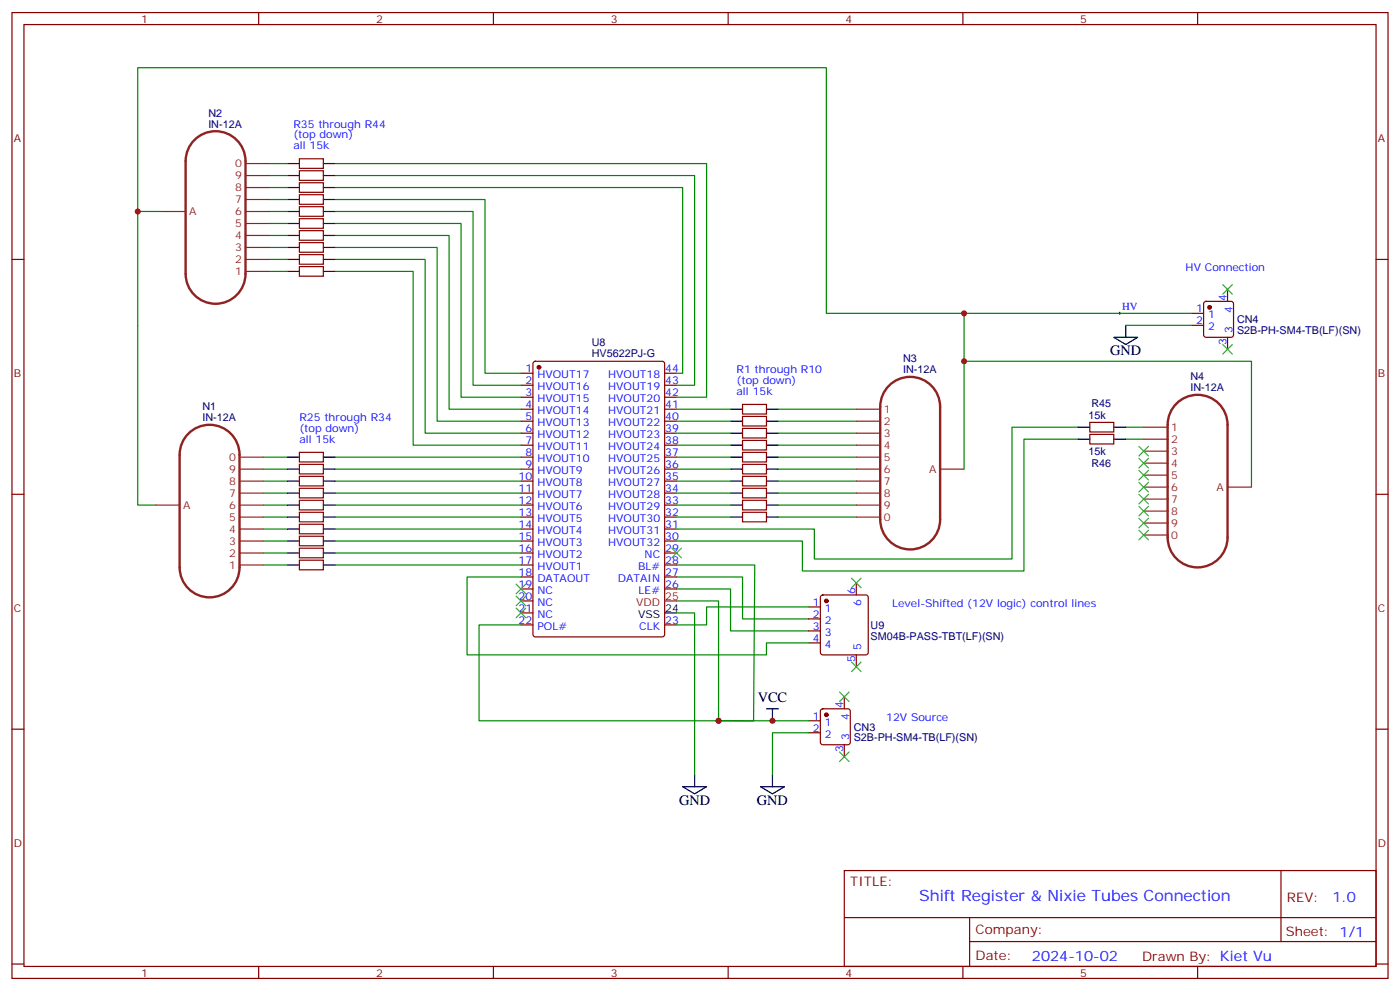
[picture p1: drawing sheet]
<svg xmlns="http://www.w3.org/2000/svg" width="412mm" height="292mm" viewBox="0 0 412 292" stroke-linecap="round" stroke-linejoin="round" font-family="sans-serif">
<g fill="none" stroke="#870000" stroke-width=".35">
<path d="M3.5 3.7h405.4v284.3h-405.4zM7.1 7.2h398.2v277.3h-398.2zM76.2 3.7v3.5M145.3 3.7v3.5M214.5 3.7v3.5M283.6 3.7v3.5M352.8 3.7v3.5M88.2 46.7h7v2.9h-7zM88.2 53.8h7v2.8h-7zM88.2 50.3h7v2.8h-7zM88.2 57.3h7v2.8h-7zM3.5 76.4h3.6"/>
<path d="M88.2 60.9h7v2.8h-7zM88.2 64.4h7v2.8h-7zM88.2 67.9h7v2.8h-7zM88.2 71.4h7v2.9h-7zM88.2 75h7v2.8h-7zM88.2 78.5h7v2.8h-7zM405.3 76.4h3.6M351 92.3h3.5M351 95.8h3.5M354.8 88.9l.4-.2h7.5l.5 .2 .2 .5v9.2l-.3 .5-.4 .2h-7.5l-.5-.2-.2-.5v-9.2zM361.6 85.2v3.5M361.6 99.3v3.5"/>
<path d="M153.5 109.9h3.5M153.5 113.4h3.5M153.5 116.9h3.5M157.2 106.6l.5-.2h37.4l.6 .4 .1 80-.5 .6-37.6 .1-.7-.5v-79.9zM195.8 109.9h3.5M195.8 113.4h3.5M195.8 116.9h3.5M218.7 119.1h7.1v2.8h-7.1zM88.2 136.7h7v2.8h-7zM88.2 133.2h7v2.8h-7zM153.5 120.5h3.5M153.5 124h3.5"/>
<path d="M153.5 127.5h3.5M153.5 131.1h3.5M153.5 134.6h3.5M153.5 138.1h3.5M195.8 120.5h3.5M195.8 124h3.5M195.8 127.5h3.5M195.8 131.1h3.5M195.8 134.6h3.5M195.8 138.1h3.5M218.7 136.7h7.1v2.8h-7.1zM218.7 133.2h7.1v2.8h-7.1z"/>
<path d="M218.7 129.6h7.1v2.9h-7.1zM218.7 126.1h7.1v2.8h-7.1zM218.7 122.6h7.1v2.8h-7.1zM321 124.4h7.1v2.8h-7.1zM321 127.9h7.1v2.8h-7.1zM3.5 145.5h3.6M88.2 157.9h7v2.8h-7zM88.2 154.3h7v2.9h-7zM88.2 150.8h7v2.8h-7zM88.2 147.3h7v2.8h-7zM88.2 143.8h7v2.8h-7zM88.2 140.2h7v2.9h-7z"/>
<path d="M153.5 141.6h3.5M153.5 145.2h3.5M153.5 148.7h3.5M153.5 152.2h3.5M153.5 155.8h3.5M153.5 159.3h3.5M195.8 141.6h3.5M195.8 145.2h3.5M195.8 148.7h3.5M195.8 152.2h3.5M195.8 155.8h3.5M195.8 159.3h3.5"/>
<path d="M218.7 150.8h7.1v2.8h-7.1zM218.7 143.8h7.1v2.8h-7.1zM218.7 147.3h7.1v2.8h-7.1zM218.7 140.2h7.1v2.9h-7.1zM405.3 145.5h3.6M88.2 164.9h7v2.8h-7zM88.2 161.4h7v2.8h-7zM153.5 162.8h3.5M153.5 166.3h3.5M153.5 169.9h3.5M153.5 173.4h3.5M153.5 176.9h3.5"/>
<path d="M195.8 162.8h3.5M195.8 166.3h3.5M195.8 169.9h3.5M195.8 173.4h3.5M238.1 178.7h3.6M241.9 175.4l.5-.2h12.7l.5 .2 .2 .5v16.2l-.3 .5-.4 .2h-12.7l-.5-.2-.2-.5v-16.2zM252.2 171.6v3.6M153.5 180.4h3.5M153.5 184h3.5M195.8 184h3.5M238.1 182.2h3.6M238.1 185.7h3.6"/>
<path d="M238.1 189.3h3.6M252.2 192.8v3.5M3.5 214.7h3.6M238.1 212.2h3.6M238.1 215.7h3.6M241.9 208.9l.5-.2h7.4l.5 .2 .2 .5v9.1l-.3 .5-.4 .3h-7.4l-.5-.3-.2-.5v-9.1zM248.7 205.1v3.6M248.7 219.3v3.5M405.3 214.7h3.6M248.7 256.3h156.6v28.2h-156.6zM377.3 256.3v20.9M248.7 270.1h156.5"/>
<path d="M285.6 277.2h119.6M285.6 270.1v14.2M3.5 283.8h3.6M76.2 284.5v3.5M145.3 284.5v3.5M214.5 284.5v3.5M283.6 284.5v3.5M352.8 284.5v3.5M405.3 283.8h3.6"/>
</g>
<g fill="none" stroke="#008700" stroke-width=".35">
<path d="M79.4 48.2h5.3M79.4 51.7h5.3M79.4 55.2h5.3M79.4 58.7h5.3M98.8 58.7h44.1v51.2h10.6M98.8 51.7h105.8v61.7h-5.3M98.8 48.2h109.3v68.7h-8.8M98.8 55.2h102.3v54.7h-1.8M40.6 62.3v-42.4h202.8v72.4h107.6M47.6 62.3h-7v86.4h5.3M79.4 62.3h5.3M79.4 65.8h5.3"/>
<path d="M79.4 69.3h5.3M79.4 72.8h5.3M79.4 76.4h5.3M79.4 79.9h5.3M98.8 72.8h30v51.2h24.7M98.8 69.3h33.5v51.2h21.2M98.8 65.8h37v51.1h17.7M98.8 62.3h40.5v51.1h14.2M98.8 79.9h22.9v51.2h31.8M98.8 76.4h26.4v51.1h28.3M284 92.3v45.8M331.6 95.8h19.4"/>
<path d="M284 106.4h84.7v37M77.6 134.6h7.1M77.6 138.1h7.1M98.8 134.6h54.7M98.8 138.1h54.7M199.3 138.1h15.9M199.3 134.6h15.9M199.3 131.1h15.9M199.3 120.5h15.9M199.3 127.5h15.9M199.3 124h15.9M229.3 134.6h22.9"/>
<path d="M229.3 138.1h22.9M229.3 131.1h22.9M229.3 127.5h22.9M229.3 124h22.9M229.3 120.5h22.9M317.5 125.8h-19.4v38.8h-58.2v-8.8h-40.6M317.5 129.3h-15.9v38.8h-65.2v-8.8h-37.1M331.6 125.8h5.3M331.6 129.3h5.3M77.6 148.7h7.1M77.6 145.2h7.1M77.6 141.6h7.1"/>
<path d="M77.6 159.3h7.1M77.6 155.8h7.1M77.6 152.2h7.1M98.8 148.7h54.7M98.8 145.2h54.7M98.8 141.6h54.7M98.8 159.3h54.7M98.8 155.8h54.7M98.8 152.2h54.7M199.3 148.7h15.9M199.3 145.2h15.9M199.3 141.6h15.9"/>
<path d="M199.3 152.2h15.9M229.3 148.7h22.9M229.3 145.2h22.9M229.3 141.6h22.9M229.3 152.2h22.9M77.6 166.3h7.1M77.6 162.8h7.1M98.8 166.3h54.7M98.8 162.8h54.7M153.5 169.9h-15.9v22.9h88.2v-3.5h12.3M199.3 176.9h12.4v35.3h26.4M199.3 173.4h15.9v12.3h22.9"/>
<path d="M199.3 169.9h19.4v12.3h19.4M199.3 166.3h23l-.3 46-80.9-.1v-28.2h12.4M238.1 178.7h-30v5.3h-8.8M199.3 180.4h5.3v47.7M238.1 215.7h-10.6v12.4"/>
</g>
<g fill="none" stroke="#000" stroke-width=".35">
<path d="M84.7 48.2h3.5M84.7 55.2h3.5M84.7 51.7h3.5M84.7 58.7h3.5M95.2 48.2h3.6M95.2 55.2h3.6M95.2 51.7h3.6M95.2 58.7h3.6M84.7 62.3h3.5M84.7 65.8h3.5M84.7 69.3h3.5M84.7 72.8h3.5"/>
<path d="M84.7 76.4h3.5M84.7 79.9h3.5M95.2 62.3h3.6M95.2 65.8h3.6M95.2 69.3h3.6M95.2 72.8h3.6M95.2 76.4h3.6M95.2 79.9h3.6M328.1 99.3h7l-3.5 2.1zM331.6 95.8v3.5M84.7 138.1h3.5M84.7 134.6h3.5"/>
<path d="M95.2 138.1h3.6M95.2 134.6h3.6M215.2 138.1h3.5M215.2 134.6h3.5M215.2 131.1h3.5M215.2 127.5h3.5M215.2 124h3.5M215.2 120.5h3.5M225.8 138.1h3.5M225.8 134.6h3.5M225.8 131.1h3.5M225.8 127.5h3.5"/>
<path d="M225.8 124h3.5M225.8 120.5h3.5M317.5 125.8h3.5M317.5 129.3h3.5M328.1 125.8h3.5M328.1 129.3h3.5M84.7 159.3h3.5M84.7 155.8h3.5M84.7 152.2h3.5M84.7 148.7h3.5M84.7 145.2h3.5M84.7 141.6h3.5"/>
<path d="M95.2 159.3h3.6M95.2 155.8h3.6M95.2 152.2h3.6M95.2 148.7h3.6M95.2 145.2h3.6M95.2 141.6h3.6M215.2 152.2h3.5M215.2 148.7h3.5M215.2 145.2h3.5M215.2 141.6h3.5M225.8 152.2h3.5M225.8 148.7h3.5"/>
<path d="M225.8 145.2h3.5M225.8 141.6h3.5M84.7 166.3h3.5M84.7 162.8h3.5M95.2 166.3h3.6M95.2 162.8h3.6M195.8 180.4h3.5M225.8 208.7h3.5M227.5 208.7v3.5M201.1 231.6h7l-3.5 2.1zM204.6 228.1v3.5M224 231.6h7.1l-3.6 2.1z"/>
<path d="M227.5 228.1v3.5"/>
</g>
<path d="M57.3 41.2a8.8 8.8 0 0 1 9.6-1.9 8.8 8.8 0 0 1 5.4 8.1v33.2a8.8 8.8 0 0 1-8.8 8.8 8.8 8.8 0 0 1-8.8-8.8v-33.2a8.8 8.8 0 0 1 2.6-6.2zM261.9 113.5a8.8 8.8 0 0 1 9.6-1.9 8.8 8.8 0 0 1 5.4 8.2v33.1a8.8 8.8 0 0 1-8.8 8.8 8.8 8.8 0 0 1-8.8-8.8v-33.1a8.8 8.8 0 0 1 2.6-6.3zM346.5 118.8a8.8 8.8 0 0 1 9.7-1.9 8.8 8.8 0 0 1 5.4 8.2v33.1a8.8 8.8 0 0 1-8.8 8.8 8.8 8.8 0 0 1-8.8-8.8v-33.1a8.8 8.8 0 0 1 2.5-6.3zM55.5 127.6a8.8 8.8 0 0 1 9.6-1.9 8.8 8.8 0 0 1 5.5 8.2v33.1a8.8 8.8 0 0 1-8.9 8.9 8.8 8.8 0 0 1-8.8-8.9v-33.1a8.8 8.8 0 0 1 2.6-6.3z" fill="none" stroke="#8c2424" stroke-width=".71"/>
<g fill="none" stroke="#8c2424" stroke-width=".35">
<path d="M72.3 58.7h7.1M72.3 55.2h7.1M72.3 51.7h7.1M72.3 48.2h7.1M47.6 62.3h7.1M72.3 79.9h7.1M72.3 76.4h7.1M72.3 72.8h7.1M72.3 69.3h7.1M72.3 65.8h7.1M72.3 62.3h7.1M70.6 138.1h7"/>
<path d="M70.6 134.6h7M252.2 138.1h7.1M252.2 134.6h7.1M252.2 120.5h7.1M252.2 124h7.1M252.2 127.5h7.1M252.2 131.1h7.1M276.9 138.1h7.1M336.9 125.8h7.1M336.9 129.3h7.1M336.9 132.8h7.1M336.9 136.3h7.1"/>
<path d="M336.9 139.9h7.1M45.9 148.7h7M70.6 159.3h7M70.6 155.8h7M70.6 152.2h7M70.6 148.7h7M70.6 145.2h7M70.6 141.6h7M252.2 152.2h7.1M252.2 148.7h7.1M252.2 145.2h7.1M252.2 141.6h7.1"/>
<path d="M336.9 143.4h7.1M336.9 146.9h7.1M336.9 150.5h7.1M336.9 154h7.1M336.9 157.5h7.1M361.6 143.4h7.1M70.6 166.3h7M70.6 162.8h7"/>
</g>
<g fill="#870000" stroke="#870000" stroke-width=".35">
<circle cx="158.7" cy="108.1" r=".53"/>
<circle cx="243.4" cy="210.4" r=".53"/>
<circle cx="356.3" cy="90.5" r=".53"/>
<circle cx="243.4" cy="176.9" r=".53"/>
</g>
<path d="M195.8 176.9h3.5" fill="none" stroke="#f00" stroke-width=".35"/>
<g fill="none" stroke="#3c3" stroke-width=".35">
<path d="M360.2 83.8l2.8 2.8M363 83.8l-2.8 2.8M360.2 101.4l2.8 2.8M363 101.4l-2.8 2.8M335.5 131.4l2.8 2.8M335.5 134.9l2.8 2.9M335.5 138.5l2.8 2.8M338.3 131.4l-2.8 2.8M338.3 134.9l-2.8 2.9M338.3 138.5l-2.8 2.8M335.5 142l2.8 2.8M335.5 145.5l2.8 2.8"/>
<path d="M335.5 149l2.8 2.9M335.5 152.6l2.8 2.8M335.5 156.1l2.8 2.8M338.3 142l-2.8 2.8M338.3 145.5l-2.8 2.8M338.3 149l-2.8 2.9M338.3 152.6l-2.8 2.8M338.3 156.1l-2.8 2.8M152 172l2.9 2.8M152 175.5l2.9 2.8M152 179l2.9 2.9M154.9 172l-2.9 2.8"/>
<path d="M154.9 175.5l-2.9 2.8M154.9 179l-2.9 2.9M197.9 161.4l2.8 2.8M200.7 161.4l-2.8 2.8M250.8 170.2l2.8 2.8M253.6 170.2l-2.8 2.8M250.8 194.9l2.8 2.8M253.6 194.9l-2.8 2.8M247.3 203.7l2.8 2.9M250.1 203.7l-2.8 2.9M247.3 221.4l2.8 2.8M250.1 221.4l-2.8 2.8"/>
</g>
<path d="M329.5 92.3h.7M329.8 91.9v.7" fill="none" stroke="#000" stroke-width=".29"/>
<g fill="#c00">
<circle cx="211.7" cy="212.2" r=".88"/>
<circle cx="40.6" cy="62.3" r=".88"/>
<circle cx="284" cy="92.3" r=".88"/>
<circle cx="284" cy="106.4" r=".88"/>
<circle cx="227.5" cy="212.2" r=".88"/>
</g>
<text font-size="4.6" fill="#00f" x="270.8" y="265.3">Shift Register &amp; Nixie Tubes Connection</text>
<g font-size="4.2">
<text x="327" y="104.6">GND</text>
<text x="223.2" y="206.6">VCC</text>
<text x="200" y="236.9">GND</text>
<text x="223" y="236.9">GND</text>
</g>
<g font-size="4.2" fill="#00f">
<text x="392.5" y="265.6">1.0</text>
<text x="304" y="282.9">2024-10-02</text>
</g>
<g font-size="3.9" fill="#800">
<text x="250.5" y="260.9">TITLE:</text>
<text x="379.1" y="265.6">REV:</text>
<text x="287.4" y="275.1">Company:</text>
<text x="378.7" y="275.7">Sheet: 1/1</text>
<text x="287.4" y="282.8">Date:</text>
<text x="336.4" y="282.8">Drawn By: Kiet Vu</text>
</g>
<g font-size="3.2" fill="#800">
<text x="41.6" y="6.7">1</text>
<text x="110.8" y="6.7">2</text>
<text x="179.9" y="6.7">3</text>
<text x="249.1" y="6.7">4</text>
<text x="318.2" y="6.7">5</text>
<text x="4.1" y="41.8">A</text>
<text x="405.9" y="41.8">A</text>
<text x="4.1" y="110.9">B</text>
<text x="405.9" y="110.9">B</text>
<text x="4.1" y="180.1">C</text>
<text x="405.9" y="180.1">C</text>
<text x="4.1" y="249.2">D</text>
<text x="405.9" y="249.2">D</text>
<text x="41.6" y="287.5">1</text>
<text x="110.8" y="287.5">2</text>
<text x="179.9" y="287.5">3</text>
<text x="249.1" y="287.5">4</text>
<text x="318.2" y="287.5">5</text>
</g>
<g font-size="3.2" fill="#000080">
<text x="61.4" y="34.4">N2</text>
<text x="61.4" y="37.6">IN-12A</text>
<text x="364.4" y="95.2">CN4</text>
<text x="174.3" y="101.9">U8</text>
<text x="364.4" y="98.3">S2B-PH-SM4-TB(LF)(SN)</text>
<text x="174.3" y="105">HV5622PJ-G</text>
<text x="266" y="106.5">N3</text>
<text x="266" y="109.9">IN-12A</text>
<text x="350.7" y="111.8">N4</text>
<text x="321.5" y="119.9">R45</text>
<text x="350.7" y="115.2">IN-12A</text>
<text x="59.6" y="124">IN-12A</text>
<text x="59.6" y="120.8">N1</text>
<text x="320.7" y="123.4">15k</text>
<text x="320.7" y="134">15k</text>
<text x="321.5" y="137.5">R46</text>
<text x="256.5" y="185.1">U9</text>
<text x="256.5" y="188.3">SM04B-PASS-TBT(LF)(SN)</text>
<text x="251.5" y="215.1">CN3</text>
<text x="251.5" y="218.3">S2B-PH-SM4-TB(LF)(SN)</text>
</g>
<g font-size="3.2" fill="#00f">
<text x="86.4" y="37.6">R35 through R44</text>
<text x="86.4" y="40.7">(top down)</text>
<text x="86.4" y="43.9">all 15k</text>
<text x="349.2" y="79.9">HV Connection</text>
<text x="361.2" y="88.5" transform="rotate(-90 361.2 88.5)">4</text>
<text x="330.6" y="91.4">HV</text>
<text x="352.3" y="91.9">1</text>
<text x="352.3" y="95.4">2</text>
<text x="355.8" y="93.7">1</text>
<text x="363" y="92" transform="rotate(-90 363 92)">4</text>
<text x="355.8" y="97.2">2</text>
<text x="361.2" y="101.5" transform="rotate(-90 361.2 101.5)">3</text>
<text x="363" y="98" transform="rotate(-90 363 98)">3</text>
<text x="154.8" y="109.5">1</text>
<text x="154.8" y="113.1">2</text>
<text x="158.3" y="111.3">HVOUT17</text>
<text x="179.1" y="111.3">HVOUT18</text>
<text x="196" y="113.1">43</text>
<text x="196" y="109.5">44</text>
<text x="217" y="109.9">R1 through R10</text>
<text x="217" y="113.1">(top down)</text>
<text x="154.8" y="116.6">3</text>
<text x="158.3" y="114.8">HVOUT16</text>
<text x="158.3" y="118.4">HVOUT15</text>
<text x="179.1" y="118.4">HVOUT20</text>
<text x="179.1" y="114.8">HVOUT19</text>
<text x="196" y="116.6">42</text>
<text x="217" y="116.2">all 15k</text>
<text x="88.2" y="124">R25 through R34</text>
<text x="154.8" y="120.1">4</text>
<text x="154.8" y="123.6">5</text>
<text x="158.3" y="121.9">HVOUT14</text>
<text x="158.3" y="125.4">HVOUT13</text>
<text x="179.1" y="125.4">HVOUT22</text>
<text x="179.1" y="121.9">HVOUT21</text>
<text x="196" y="123.6">40</text>
<text x="196" y="120.1">41</text>
<text x="88.2" y="127.2">(top down)</text>
<text x="88.2" y="130.4">all 15k</text>
<text x="154.8" y="127.2">6</text>
<text x="154.8" y="130.7">7</text>
<text x="158.3" y="128.9">HVOUT12</text>
<text x="179.1" y="128.9">HVOUT23</text>
<text x="196" y="130.7">38</text>
<text x="196" y="127.2">39</text>
<text x="154.8" y="134.2">8</text>
<text x="154.8" y="137.8">9</text>
<text x="158.3" y="132.5">HVOUT11</text>
<text x="158.3" y="136">HVOUT10</text>
<text x="179.1" y="136">HVOUT25</text>
<text x="179.1" y="132.5">HVOUT24</text>
<text x="196" y="137.8">36</text>
<text x="196" y="134.2">37</text>
<text x="152.8" y="141.3">10</text>
<text x="158.3" y="139.5">HVOUT9</text>
<text x="158.3" y="143.1">HVOUT8</text>
<text x="179.1" y="143.1">HVOUT27</text>
<text x="179.1" y="139.5">HVOUT26</text>
<text x="196" y="141.3">35</text>
<text x="152.8" y="144.8">11</text>
<text x="152.8" y="148.3">12</text>
<text x="158.3" y="146.6">HVOUT7</text>
<text x="179.1" y="146.6">HVOUT28</text>
<text x="196" y="148.3">33</text>
<text x="196" y="144.8">34</text>
<text x="152.8" y="151.9">13</text>
<text x="152.8" y="155.4">14</text>
<text x="158.3" y="150.1">HVOUT6</text>
<text x="158.3" y="153.6">HVOUT5</text>
<text x="179.1" y="153.6">HVOUT30</text>
<text x="179.1" y="150.1">HVOUT29</text>
<text x="196" y="155.4">31</text>
<text x="196" y="151.9">32</text>
<text x="152.8" y="158.9">15</text>
<text x="158.3" y="157.2">HVOUT4</text>
<text x="158.3" y="160.7">HVOUT3</text>
<text x="179.1" y="160.7">HVOUT32</text>
<text x="179.1" y="157.2">HVOUT31</text>
<text x="196" y="158.9">30</text>
<text x="152.8" y="162.5">16</text>
<text x="152.8" y="166">17</text>
<text x="158.3" y="164.2">HVOUT2</text>
<text x="158.3" y="167.7">HVOUT1</text>
<text x="187.9" y="167.7">BL#</text>
<text x="189.9" y="164.2">NC</text>
<text x="196" y="166">28</text>
<text x="196" y="162.5">29</text>
<text x="152.8" y="169.5">18</text>
<text x="152.8" y="173">19</text>
<text x="158.3" y="171.3">DATAOUT</text>
<text x="182" y="171.3">DATAIN</text>
<text x="196" y="173">26</text>
<text x="196" y="169.5">27</text>
<text x="152.8" y="176.6">20</text>
<text x="158.3" y="174.8">NC</text>
<text x="158.3" y="178.3">NC</text>
<text x="188.1" y="174.8">LE#</text>
<text x="239.5" y="178.3">1</text>
<text x="251.9" y="175" transform="rotate(-90 251.9 175)">6</text>
<text x="253.6" y="178.5" transform="rotate(-90 253.6 178.5)">6</text>
<text x="262.8" y="178.7">Level-Shifted (12V logic) control lines</text>
<text x="152.8" y="180.1">21</text>
<text x="152.8" y="183.6">22</text>
<text x="158.3" y="181.9">NC</text>
<text x="158.3" y="185.4">POL#</text>
<text x="188.3" y="185.4">CLK</text>
<text x="196" y="183.6">23</text>
<text x="239.5" y="181.9">2</text>
<text x="239.5" y="185.4">3</text>
<text x="243" y="180.1">1</text>
<text x="243" y="183.6">2</text>
<text x="239.5" y="188.9">4</text>
<text x="243" y="187.1">3</text>
<text x="243" y="190.7">4</text>
<text x="253.6" y="191.5" transform="rotate(-90 253.6 191.5)">5</text>
<text x="251.9" y="195" transform="rotate(-90 251.9 195)">5</text>
<text x="248.4" y="208.5" transform="rotate(-90 248.4 208.5)">4</text>
<text x="239.5" y="211.8">1</text>
<text x="239.5" y="215.4">2</text>
<text x="243" y="213.6">1</text>
<text x="250.1" y="212" transform="rotate(-90 250.1 212)">4</text>
<text x="261.1" y="212.2">12V Source</text>
<text x="243" y="217.1">2</text>
<text x="248.4" y="221.4" transform="rotate(-90 248.4 221.4)">3</text>
<text x="250.1" y="217.9" transform="rotate(-90 250.1 217.9)">3</text>
</g>
<g font-size="3.2" fill="#8d2323">
<text x="69.2" y="52.7">9</text>
<text x="69.2" y="49.2">0</text>
<text x="69.2" y="59.8">7</text>
<text x="69.2" y="56.3">8</text>
<text x="55.7" y="63.3">A</text>
<text x="69.2" y="63.3">6</text>
<text x="69.2" y="70.4">4</text>
<text x="69.2" y="66.9">5</text>
<text x="69.2" y="77.4">2</text>
<text x="69.2" y="73.9">3</text>
<text x="69.2" y="81">1</text>
<text x="260.3" y="121.5">1</text>
<text x="260.3" y="125.1">2</text>
<text x="260.3" y="128.6">3</text>
<text x="345" y="126.8">1</text>
<text x="345" y="130.4">2</text>
<text x="67.5" y="135.6">0</text>
<text x="260.3" y="132.1">4</text>
<text x="260.3" y="135.6">5</text>
<text x="345" y="133.9">3</text>
<text x="345" y="137.4">4</text>
<text x="67.5" y="142.7">8</text>
<text x="67.5" y="139.2">9</text>
<text x="260.3" y="139.2">6</text>
<text x="260.3" y="142.7">7</text>
<text x="273.7" y="139.2">A</text>
<text x="345" y="140.9">5</text>
<text x="54" y="149.8">A</text>
<text x="67.5" y="149.8">6</text>
<text x="67.5" y="146.2">7</text>
<text x="260.3" y="146.2">8</text>
<text x="260.3" y="149.8">9</text>
<text x="345" y="144.5">6</text>
<text x="345" y="148">7</text>
<text x="358.4" y="144.5">A</text>
<text x="67.5" y="153.3">5</text>
<text x="260.3" y="153.3">0</text>
<text x="345" y="151.5">8</text>
<text x="345" y="155">9</text>
<text x="67.5" y="160.3">3</text>
<text x="67.5" y="156.8">4</text>
<text x="345" y="158.6">0</text>
<text x="67.5" y="167.4">1</text>
<text x="67.5" y="163.9">2</text>
</g>
<g font-size="3.2" fill="#f00">
<text x="187.4" y="178.3">VDD</text>
<text x="196" y="176.6">25</text>
</g>
<g font-size="3.2">
<text x="188" y="181.9">VSS</text>
<text x="196" y="180.1">24</text>
</g>
</svg>
